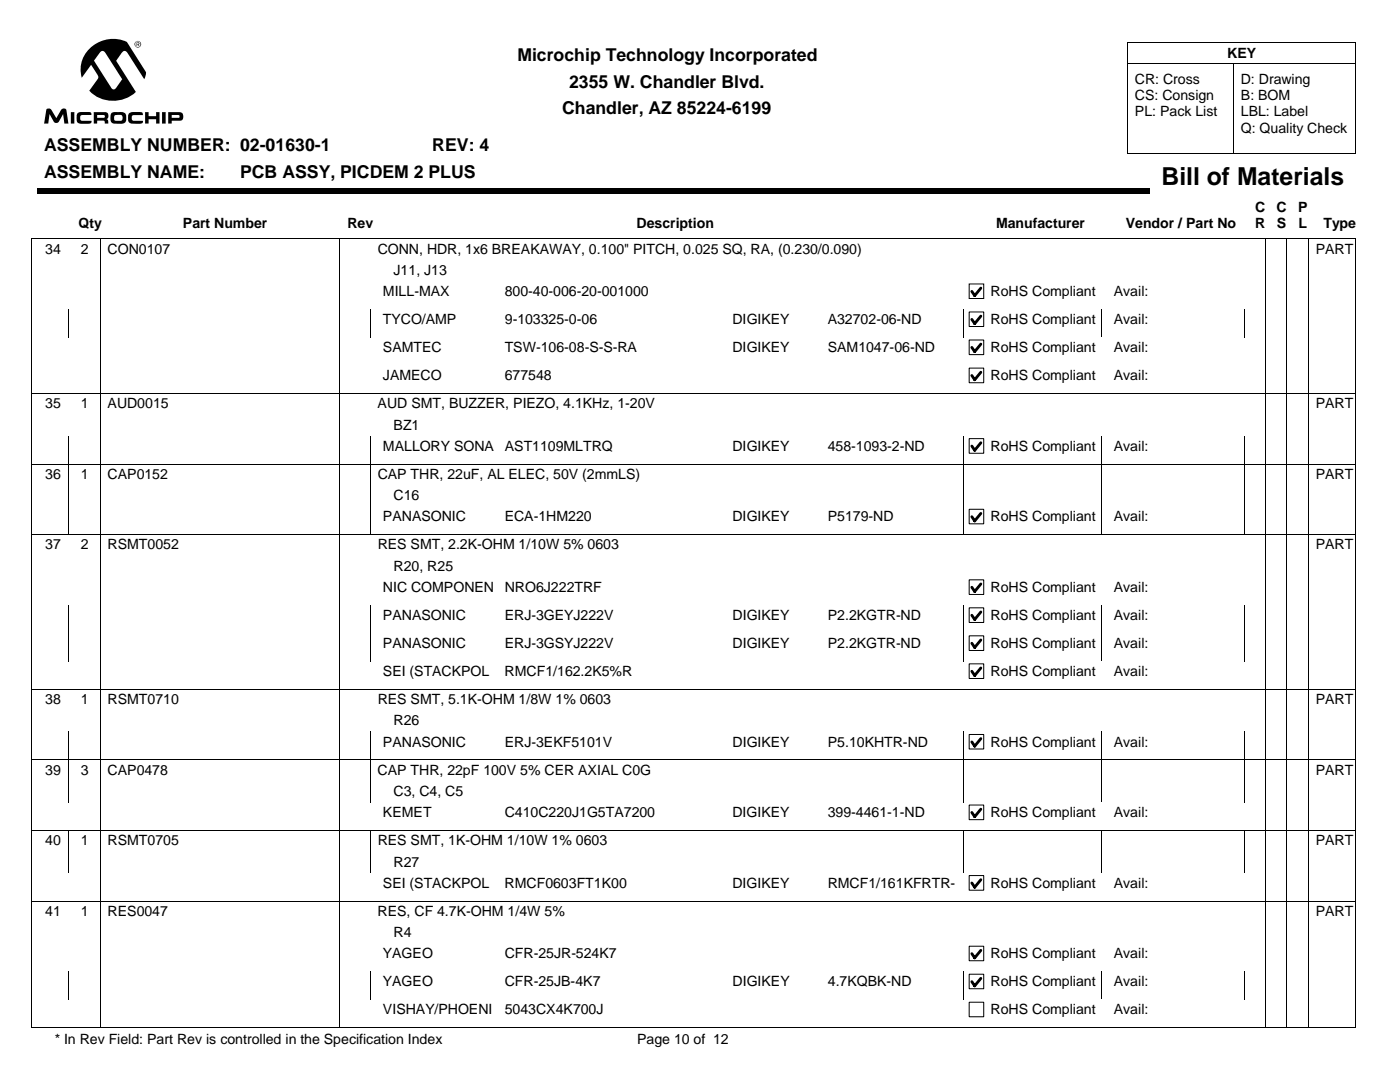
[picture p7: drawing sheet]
<svg xmlns="http://www.w3.org/2000/svg" width="279mm" height="216mm" viewBox="0 0 279 216" stroke-linecap="round" stroke-linejoin="round" font-family="sans-serif">
<g fill="#000">
<path d="M7.4 37.6h222v1.1h-222z"/>
<path d="M26.8 8.8a.7 .7 0 0 1 1.4 0 .7 .7 0 0 1-1.4 0zM33.6 22.4h2.1a.87 .87 0 0 1 .9 .7 .87 .87 0 0 1-.7 1h-1.6v.6h-.7zM32.3 22.4h.8v2.3h-.8zM18.1 9.5a6.7 6.7 0 0 1 7.2-1.1l3.8 6-.3 1.4-3.3-5.2a.63 .63 0 0 0-.6-.4 .63 .63 0 0 0-.6 .4l-1.1 1.5 3.9 6.3a6.7 6.7 0 0 1-9.3-.3l1.7-2.4 .1-.3-1.4-2.5-1.9 2.6a5.8 5.8 0 0 1 1.8-6zM29 22.4h.7v.8h1.5v-.8h.6v2.3h-.6v-.9h-1.5v.9h-.7zM25.8 22.6a3.7 3.7 0 0 1 2.4-.2l.2 .1 .1 .5h-1.8a.6 .6 0 0 0-.4 .5 .6 .6 0 0 0 .4 .6h1.8l-.1 .5-1 .1a2.11 2.11 0 0 1-1.7-.4 2.22 2.22 0 0 1 .1-1.7zM22.3 22.5l.7-.1a2.94 2.94 0 0 1 2 .2l.2 .3a1.42 1.42 0 0 1-.6 1.7l-.8 .1a1.77 1.77 0 0 1-1.6-.4 1.9 1.9 0 0 1 .1-1.8zM18.7 22.4h2.4a.77 .77 0 0 1 .5 .6 .77 .77 0 0 1-.3 .8 .7 .7 0 0 1 .3 .9h-.7l-.1-.5-.2-.1h-1.2v.6h-.7zM15.5 22.6a4 4 0 0 1 2.4-.2l.3 .1v.4h-1.8a.6 .6 0 0 0-.4 .6 .6 .6 0 0 0 .4 .6h1.9l-.2 .5-1.8 .1a.77 .77 0 0 1-1-.8v-1zM14.1 22.4h.7v2.3h-.7zM9.4 21.7h.5l.3 .1 1 1.8 1-1.7a.61 .61 0 0 1 1.1 .1l.4 2.7h-.9l-.2-1.9-.9 1.5-.3 .2-.6-.1-.9-1.6-.3 1.9h-.8zM26.9 8.8a.58 .58 0 0 0 1.1 0 .58 .58 0 0 0-1.1 0zM34.3 22.9v.6h1.4a.31 .31 0 0 0 .1-.3 .31 .31 0 0 0-.2-.3zM20 10.4l-1.2 1.7 3.3 5.3a.58 .58 0 0 0 .5 .4 .58 .58 0 0 0 .6-.3l1.2-1.7-3.5-5.4-.5-.2zM23 23l-.2 .2v.8l1.3 .1a.63 .63 0 0 0 .4-.6 .63 .63 0 0 0-.5-.6zM19.4 22.9v.6h1.3a.29 .29 0 0 0 .2-.3 .29 .29 0 0 0-.3-.3zM27.3 8.4l.5 .1v.2l-.2 .2 .3 .3h-.2l-.2-.3h-.1v.3h-.1zM27.4 8.5v.3l.3-.1v-.1z"/>
</g>
<path d="M225.1 12.7h45.5M225.1 8.5h45.5v22.2h-45.5M225.1 8.5v22.2M246.3 12.7v18M20.1 47.6v8.5M67.7 47.6v8.5M252.6 47.6v8.5M256.8 47.6v8.5M261.1 47.6v8.5M270.4 47.7l-264-.1v8.5M270.6 47.6v8.5" fill="none" stroke="#000" stroke-width=".2"/>
<path d="M193.4 56.7h2.9v2.9h-2.9z" fill="#fff"/>
<path d="M193.4 56.7h2.9v2.9h-2.9z" fill="none" stroke="#000" stroke-width=".2"/>
<path d="M195.7 57.5l-1.2 1.5-.5-.9" fill="none" stroke="#000" stroke-width=".56"/>
<path d="M197.4 56.1h22.4v4h-22.4z" fill="#fff"/>
<path d="M6.4 56.1v5.6M20.1 56.1v5.6M67.7 56.1v5.6M252.6 56.1v5.6M256.8 56.1v5.6M261.1 56.1v5.6M270.6 56.1v5.6" fill="none" stroke="#000" stroke-width=".2"/>
<path d="M193.4 62.3h2.9v2.9h-2.9z" fill="#fff"/>
<path d="M193.4 62.3h2.9v2.9h-2.9z" fill="none" stroke="#000" stroke-width=".2"/>
<path d="M195.7 63.1l-1.2 1.5-.5-.9" fill="none" stroke="#000" stroke-width=".56"/>
<path d="M197.4 61.7h22.4v4h-22.4z" fill="#fff"/>
<path d="M6.4 61.7v5.6M13.7 61.7v5.6M20.1 61.7v5.6M67.7 61.7v5.6M74 61.7v5.6M192.4 61.7v5.6M219.8 61.7v5.6M248.4 61.7v5.6M252.6 61.7v5.6M256.8 61.7v5.6M261.1 61.7v5.6M270.6 61.7v5.6" fill="none" stroke="#000" stroke-width=".2"/>
<path d="M193.4 67.9h2.9v2.9h-2.9z" fill="#fff"/>
<path d="M193.4 67.8h2.9v3h-2.9z" fill="none" stroke="#000" stroke-width=".2"/>
<path d="M195.7 68.7l-1.2 1.5-.5-.9" fill="none" stroke="#000" stroke-width=".56"/>
<path d="M197.4 67.3h22.4v4h-22.4z" fill="#fff"/>
<path d="M6.4 67.3v5.6M20.1 67.3v5.6M67.7 67.3v5.6M252.6 67.3v5.6M256.8 67.3v5.6M261.1 67.3v5.6M270.6 67.3v5.6" fill="none" stroke="#000" stroke-width=".2"/>
<path d="M193.4 73.5h2.9v2.9h-2.9z" fill="#fff"/>
<path d="M193.4 73.4h2.9v3h-2.9z" fill="none" stroke="#000" stroke-width=".2"/>
<path d="M195.7 74.3l-1.2 1.5-.5-.9" fill="none" stroke="#000" stroke-width=".56"/>
<path d="M197.4 72.9h22.4v4h-22.4z" fill="#fff"/>
<path d="M6.3 78.5h264.1M6.4 72.9v14.1M20.1 72.9v14.1M67.7 72.9v14.1M252.6 72.9v14.1M256.8 72.9v14.1M261.1 72.9v14.1M270.6 72.9v14.1" fill="none" stroke="#000" stroke-width=".2"/>
<path d="M193.4 87.5h2.9v2.9h-2.9z" fill="#fff"/>
<path d="M193.4 87.5h2.9v2.9h-2.9z" fill="none" stroke="#000" stroke-width=".2"/>
<path d="M195.7 88.3l-1.2 1.6-.5-.9" fill="none" stroke="#000" stroke-width=".56"/>
<path d="M197.4 87h22.4v4h-22.4z" fill="#fff"/>
<g fill="none" stroke="#000" stroke-width=".2">
<path d="M6.3 92.6h264.1M6.4 87v14M13.7 87v14M20.1 87v14M67.7 87v14M74 87v14M192.4 87v14M219.8 87v14M248.4 87v14M252.6 87v14M256.8 87v14M261.1 87v14"/>
<path d="M270.6 87v14"/>
</g>
<path d="M193.4 101.6h2.9v2.9h-2.9z" fill="#fff"/>
<path d="M193.4 101.6h2.9v2.9h-2.9z" fill="none" stroke="#000" stroke-width=".2"/>
<path d="M195.7 102.4l-1.2 1.5-.5-.8" fill="none" stroke="#000" stroke-width=".56"/>
<path d="M197.4 101.1h22.4v4h-22.4z" fill="#fff"/>
<g fill="none" stroke="#000" stroke-width=".2">
<path d="M6.4 101.1v5.6M13.7 101.1v5.6M20.1 101.1v14M67.7 101.1v14M74 101.1v5.6M192.4 101.1v5.6M219.8 101.1v5.6M248.4 101.1v5.6M252.6 101.1v14M256.8 101.1v14M261.1 101.1v14M270.4 106.7h-264.1l.1 8.4"/>
<path d="M270.6 101.1v14"/>
</g>
<path d="M193.4 115.7h2.9v2.9h-2.9z" fill="#fff"/>
<path d="M193.4 115.7h2.9v2.9h-2.9z" fill="none" stroke="#000" stroke-width=".2"/>
<path d="M195.7 116.5l-1.2 1.5-.5-.8" fill="none" stroke="#000" stroke-width=".56"/>
<path d="M197.4 115.2h22.4v3.9h-22.4z" fill="#fff"/>
<path d="M6.4 115.2v5.6M20.1 115.2v5.6M67.7 115.2v5.6M252.6 115.2v5.6M256.8 115.2v5.6M261.1 115.2v5.6M270.6 115.2v5.6" fill="none" stroke="#000" stroke-width=".2"/>
<path d="M193.4 121.3h2.9v2.9h-2.9z" fill="#fff"/>
<path d="M193.4 121.3h2.9v2.9h-2.9z" fill="none" stroke="#000" stroke-width=".2"/>
<path d="M195.7 122.1l-1.2 1.5-.5-.8" fill="none" stroke="#000" stroke-width=".56"/>
<path d="M197.4 120.8h22.4v3.9h-22.4z" fill="#fff"/>
<path d="M6.4 120.8v5.5M13.7 120.8v5.5M20.1 120.8v5.5M67.7 120.8v5.5M74 120.8v5.5M192.4 120.8v5.5M219.8 120.8v5.5M248.4 120.8v5.5M252.6 120.8v5.5M256.8 120.8v5.5M261.1 120.8v5.5M270.6 120.8v5.5" fill="none" stroke="#000" stroke-width=".2"/>
<path d="M193.4 126.9h2.9v2.9h-2.9z" fill="#fff"/>
<path d="M193.4 126.9h2.9v2.9h-2.9z" fill="none" stroke="#000" stroke-width=".2"/>
<path d="M195.7 127.7l-1.2 1.5-.5-.8" fill="none" stroke="#000" stroke-width=".56"/>
<path d="M197.4 126.3h22.4v4h-22.4z" fill="#fff"/>
<path d="M6.4 126.3v5.6M13.7 126.3v5.6M20.1 126.3v5.6M67.7 126.3v5.6M74 126.3v5.6M192.4 126.3v5.6M219.8 126.3v5.6M248.4 126.3v5.6M252.6 126.3v5.6M256.8 126.3v5.6M261.1 126.3v5.6M270.6 126.3v5.6" fill="none" stroke="#000" stroke-width=".2"/>
<path d="M193.4 132.5h2.9v2.9h-2.9z" fill="#fff"/>
<path d="M193.4 132.5h2.9v2.9h-2.9z" fill="none" stroke="#000" stroke-width=".2"/>
<path d="M195.7 133.3l-1.2 1.5-.5-.9" fill="none" stroke="#000" stroke-width=".56"/>
<path d="M197.4 131.9h22.4v4h-22.4z" fill="#fff"/>
<path d="M6.3 137.5h264.1M6.4 131.9v14.1M20.1 131.9v14.1M67.7 131.9v14.1M252.6 131.9v14.1M256.8 131.9v14.1M261.1 131.9v14.1M270.6 131.9v14.1" fill="none" stroke="#000" stroke-width=".2"/>
<path d="M193.4 146.6h2.9v2.9h-2.9z" fill="#fff"/>
<path d="M193.4 146.6h2.9v2.9h-2.9z" fill="none" stroke="#000" stroke-width=".2"/>
<path d="M195.7 147.4l-1.2 1.5-.5-.9" fill="none" stroke="#000" stroke-width=".56"/>
<path d="M197.4 146h22.4v4h-22.4z" fill="#fff"/>
<g fill="none" stroke="#000" stroke-width=".2">
<path d="M6.3 151.6h264.1M6.4 146v14.1M13.7 146v14.1M20.1 146v14.1M67.7 146v14.1M74 146v14.1M192.4 146v14.1M219.8 146v14.1M248.4 146v14.1M252.6 146v14.1M256.8 146v14.1M261.1 146v14.1"/>
<path d="M270.6 146v14.1"/>
</g>
<path d="M193.4 160.7h2.9v2.9h-2.9z" fill="#fff"/>
<path d="M193.4 160.6h2.9v3h-2.9z" fill="none" stroke="#000" stroke-width=".2"/>
<path d="M195.7 161.5l-1.2 1.5-.5-.9" fill="none" stroke="#000" stroke-width=".56"/>
<path d="M197.4 160.1h22.4v4h-22.4z" fill="#fff"/>
<g fill="none" stroke="#000" stroke-width=".2">
<path d="M6.3 165.7h264.1M6.4 160.1v5.6h264M6.4 165.7v8.5M13.7 165.7v8.5M20.1 160.1v14.1M67.7 160.1v14.1M74 165.7v8.5M192.4 165.7v8.5M219.8 165.7v8.5M248.4 165.7v8.5M252.6 160.1v14.1M256.8 160.1v14.1"/>
<path d="M261.1 160.1v14.1M270.6 160.1v14.1"/>
</g>
<path d="M193.4 174.7h2.9v2.9h-2.9z" fill="#fff"/>
<path d="M193.4 174.7h2.9v2.9h-2.9z" fill="none" stroke="#000" stroke-width=".2"/>
<path d="M195.7 175.5l-1.2 1.5-.5-.8" fill="none" stroke="#000" stroke-width=".56"/>
<path d="M197.4 174.2h22.4v4h-22.4z" fill="#fff"/>
<path d="M6.3 179.8h264.1M6.4 174.2v14.1M20.1 174.2v14.1M67.7 174.2v14.1M252.6 174.2v14.1M256.8 174.2v14.1M261.1 174.2v14.1M270.6 174.2v14.1" fill="none" stroke="#000" stroke-width=".2"/>
<path d="M193.4 188.8h2.9v2.9h-2.9z" fill="#fff"/>
<path d="M193.4 188.8h2.9v2.9h-2.9z" fill="none" stroke="#000" stroke-width=".2"/>
<path d="M195.7 189.6l-1.2 1.5-.5-.8" fill="none" stroke="#000" stroke-width=".56"/>
<path d="M197.4 188.3h22.4v4h-22.4z" fill="#fff"/>
<path d="M6.4 188.3v5.5M20.1 188.3v5.5M67.7 188.3v5.5M252.6 188.3v5.5M256.8 188.3v5.5M261.1 188.3v5.5M270.6 188.3v5.5" fill="none" stroke="#000" stroke-width=".2"/>
<path d="M193.4 194.4h2.9v2.9h-2.9z" fill="#fff"/>
<path d="M193.4 194.4h2.9v2.9h-2.9z" fill="none" stroke="#000" stroke-width=".2"/>
<path d="M195.7 195.2l-1.2 1.5-.5-.8" fill="none" stroke="#000" stroke-width=".56"/>
<path d="M197.4 193.8h22.4v4h-22.4z" fill="#fff"/>
<path d="M6.4 193.8v5.7M13.7 193.8v5.7M20.1 193.8v5.7M67.7 193.8v5.7M74 193.8v5.7M192.4 193.8v5.7M219.8 193.8v5.7M248.4 193.8v5.7M252.6 193.8v5.7M256.8 193.8v5.7M261.1 193.8v5.7M270.6 193.8v5.7" fill="none" stroke="#000" stroke-width=".2"/>
<path d="M193.4 200h2.9v2.9h-2.9z" fill="#fff"/>
<path d="M193.4 200h2.9v2.9h-2.9z" fill="none" stroke="#000" stroke-width=".2"/>
<path d="M197.4 199.4h22.4v4h-22.4z" fill="#fff"/>
<path d="M6.4 199.4v5.6l264 .1M20.1 199.4v5.6M67.7 199.4v5.6M252.6 199.4v5.6M256.8 199.4v5.6M261.1 199.4v5.6M270.6 199.4v5.6" fill="none" stroke="#000" stroke-width=".2"/>
<text font-size="4.9" x="231.8" y="36.9">Bill of Materials</text>
<g font-size="3.5">
<text x="103.3" y="12.2">Microchip Technology Incorporated</text>
<text x="113.6" y="17.5">2355 W. Chandler Blvd.</text>
<text x="112.2" y="22.8">Chandler, AZ 85224-6199</text>
<text x="8.8" y="30.2">ASSEMBLY NUMBER: 02-01630-1</text>
<text x="8.8" y="35.5">ASSEMBLY NAME:</text>
<text x="47.9" y="35.5">PCB ASSY, PICDEM 2 PLUS</text>
<text x="86.3" y="30.2">REV: 4</text>
</g>
<g font-size="2.8">
<text x="244.9" y="11.5">KEY</text>
<text x="226.5" y="16.7">CR: Cross</text>
<text x="247.6" y="16.7">D: Drawing</text>
<text x="226.5" y="20">CS: Consign</text>
<text x="226.5" y="23.2">PL: Pack List</text>
<text x="247.6" y="20">B: BOM</text>
<text x="247.6" y="23.2">LBL: Label</text>
<text x="247.6" y="26.5">Q: Quality Check</text>
<text x="15.7" y="45.4">Qty</text>
<text x="36.5" y="45.4">Part Number</text>
<text x="69.3" y="45.4">Rev</text>
<text x="127" y="45.4">Description</text>
<text x="198.8" y="45.4">Manufacturer</text>
<text x="224.7" y="45.4">Vendor / Part No</text>
<text x="250.5" y="42.2">C</text>
<text x="250.5" y="45.6">R</text>
<text x="254.7" y="42.2">C</text>
<text x="254.8" y="45.6">S</text>
<text x="259.1" y="42.2">P</text>
<text x="259.1" y="45.6">L</text>
<text x="264.1" y="45.4">Type</text>
<text x="9" y="50.6">34</text>
<text x="16.2" y="50.6">2</text>
<text x="21.5" y="50.6">CON0107</text>
<text x="75.4" y="50.6">CONN, HDR, 1x6 BREAKAWAY, 0.100&quot; PITCH, 0.025 SQ, RA, (0.230/0.090)</text>
<text x="262.6" y="50.6">PART</text>
<text x="76.4" y="59.1">MILL-MAX</text>
<text x="78.5" y="54.8">J11, J13</text>
<text x="100.7" y="59.1">800-40-006-20-001000</text>
<text x="197.7" y="59.1">RoHS Compliant</text>
<text x="222.3" y="59.1">Avail:</text>
<text x="76.4" y="64.7">TYCO/AMP</text>
<text x="100.7" y="64.7">9-103325-0-06</text>
<text x="146.2" y="64.7">DIGIKEY</text>
<text x="165.2" y="64.7">A32702-06-ND</text>
<text x="197.7" y="64.7">RoHS Compliant</text>
<text x="222.3" y="64.7">Avail:</text>
<text x="76.4" y="70.3">SAMTEC</text>
<text x="100.7" y="70.3">TSW-106-08-S-S-RA</text>
<text x="146.2" y="70.3">DIGIKEY</text>
<text x="165.2" y="70.3">SAM1047-06-ND</text>
<text x="197.7" y="70.3">RoHS Compliant</text>
<text x="222.3" y="70.3">Avail:</text>
<text x="76.4" y="75.9">JAMECO</text>
<text x="100.7" y="75.9">677548</text>
<text x="197.7" y="75.9">RoHS Compliant</text>
<text x="222.3" y="75.9">Avail:</text>
<text x="9" y="81.5">35</text>
<text x="16.2" y="81.5">1</text>
<text x="21.5" y="81.5">AUD0015</text>
<text x="75.4" y="81.5">AUD SMT, BUZZER, PIEZO, 4.1KHz, 1-20V</text>
<text x="262.6" y="81.5">PART</text>
<text x="76.4" y="90">MALLORY SONA</text>
<text x="78.5" y="85.7">BZ1</text>
<text x="100.7" y="90">AST1109MLTRQ</text>
<text x="146.2" y="90">DIGIKEY</text>
<text x="165.2" y="90">458-1093-2-ND</text>
<text x="197.7" y="90">RoHS Compliant</text>
<text x="222.3" y="90">Avail:</text>
<text x="9" y="95.6">36</text>
<text x="16.2" y="95.6">1</text>
<text x="21.5" y="95.6">CAP0152</text>
<text x="75.4" y="95.6">CAP THR, 22uF, AL ELEC, 50V (2mmLS)</text>
<text x="262.6" y="95.6">PART</text>
<text x="78.5" y="99.8">C16</text>
<text x="76.4" y="104">PANASONIC</text>
<text x="100.7" y="104">ECA-1HM220</text>
<text x="146.2" y="104">DIGIKEY</text>
<text x="165.2" y="104">P5179-ND</text>
<text x="197.7" y="104">RoHS Compliant</text>
<text x="222.3" y="104">Avail:</text>
<text x="9" y="109.6">37</text>
<text x="16.2" y="109.6">2</text>
<text x="21.5" y="109.6">RSMT0052</text>
<text x="75.4" y="109.6">RES SMT, 2.2K-OHM 1/10W 5% 0603</text>
<text x="78.5" y="113.9">R20, R25</text>
<text x="262.6" y="109.6">PART</text>
<text x="76.4" y="118.1">NIC COMPONEN</text>
<text x="100.7" y="118.1">NRO6J222TRF</text>
<text x="197.7" y="118.1">RoHS Compliant</text>
<text x="222.3" y="118.1">Avail:</text>
<text x="76.4" y="123.7">PANASONIC</text>
<text x="100.7" y="123.7">ERJ-3GEYJ222V</text>
<text x="146.2" y="123.7">DIGIKEY</text>
<text x="165.2" y="123.7">P2.2KGTR-ND</text>
<text x="197.7" y="123.7">RoHS Compliant</text>
<text x="222.3" y="123.7">Avail:</text>
<text x="76.4" y="129.3">PANASONIC</text>
<text x="100.7" y="129.3">ERJ-3GSYJ222V</text>
<text x="146.2" y="129.3">DIGIKEY</text>
<text x="165.2" y="129.3">P2.2KGTR-ND</text>
<text x="197.7" y="129.3">RoHS Compliant</text>
<text x="222.3" y="129.3">Avail:</text>
<text x="76.4" y="134.9">SEI (STACKPOL</text>
<text x="100.7" y="134.9">RMCF1/162.2K5%R</text>
<text x="197.7" y="134.9">RoHS Compliant</text>
<text x="222.3" y="134.9">Avail:</text>
<text x="9" y="140.5">38</text>
<text x="16.2" y="140.5">1</text>
<text x="21.5" y="140.5">RSMT0710</text>
<text x="75.4" y="140.5">RES SMT, 5.1K-OHM 1/8W 1% 0603</text>
<text x="262.6" y="140.5">PART</text>
<text x="76.4" y="149">PANASONIC</text>
<text x="78.5" y="144.7">R26</text>
<text x="100.7" y="149">ERJ-3EKF5101V</text>
<text x="146.2" y="149">DIGIKEY</text>
<text x="165.2" y="149">P5.10KHTR-ND</text>
<text x="197.7" y="149">RoHS Compliant</text>
<text x="222.3" y="149">Avail:</text>
<text x="9" y="154.6">39</text>
<text x="16.2" y="154.6">3</text>
<text x="21.5" y="154.6">CAP0478</text>
<text x="75.4" y="154.6">CAP THR, 22pF 100V 5% CER AXIAL C0G</text>
<text x="262.6" y="154.6">PART</text>
<text x="78.5" y="158.8">C3, C4, C5</text>
<text x="76.4" y="163">KEMET</text>
<text x="100.7" y="163">C410C220J1G5TA7200</text>
<text x="146.2" y="163">DIGIKEY</text>
<text x="165.2" y="163">399-4461-1-ND</text>
<text x="197.7" y="163">RoHS Compliant</text>
<text x="222.3" y="163">Avail:</text>
<text x="9" y="168.7">40</text>
<text x="16.2" y="168.7">1</text>
<text x="21.5" y="168.7">RSMT0705</text>
<text x="75.4" y="168.7">RES SMT, 1K-OHM 1/10W 1% 0603</text>
<text x="78.5" y="172.9">R27</text>
<text x="262.6" y="168.7">PART</text>
<text x="76.4" y="177.1">SEI (STACKPOL</text>
<text x="100.7" y="177.1">RMCF0603FT1K00</text>
<text x="146.2" y="177.1">DIGIKEY</text>
<text x="165.2" y="177.1">RMCF1/161KFRTR-</text>
<text x="197.7" y="177.1">RoHS Compliant</text>
<text x="222.3" y="177.1">Avail:</text>
<text x="9" y="182.8">41</text>
<text x="16.2" y="182.8">1</text>
<text x="21.5" y="182.8">RES0047</text>
<text x="75.4" y="182.8">RES, CF 4.7K-OHM 1/4W 5%</text>
<text x="262.6" y="182.8">PART</text>
<text x="76.4" y="191.2">YAGEO</text>
<text x="78.5" y="187">R4</text>
<text x="100.7" y="191.2">CFR-25JR-524K7</text>
<text x="197.7" y="191.2">RoHS Compliant</text>
<text x="222.3" y="191.2">Avail:</text>
<text x="76.4" y="196.8">YAGEO</text>
<text x="100.7" y="196.8">CFR-25JB-4K7</text>
<text x="146.2" y="196.8">DIGIKEY</text>
<text x="165.2" y="196.8">4.7KQBK-ND</text>
<text x="197.7" y="196.8">RoHS Compliant</text>
<text x="222.3" y="196.8">Avail:</text>
<text x="76.4" y="202.4">VISHAY/PHOENI</text>
<text x="100.7" y="202.4">5043CX4K700J</text>
<text x="197.7" y="202.4">RoHS Compliant</text>
<text x="222.3" y="202.4">Avail:</text>
<text x="10.9" y="208.4">* In Rev Field: Part Rev is controlled in the Specification Index</text>
<text x="127.2" y="208.4">Page 10 of 12</text>
</g>
</svg>
